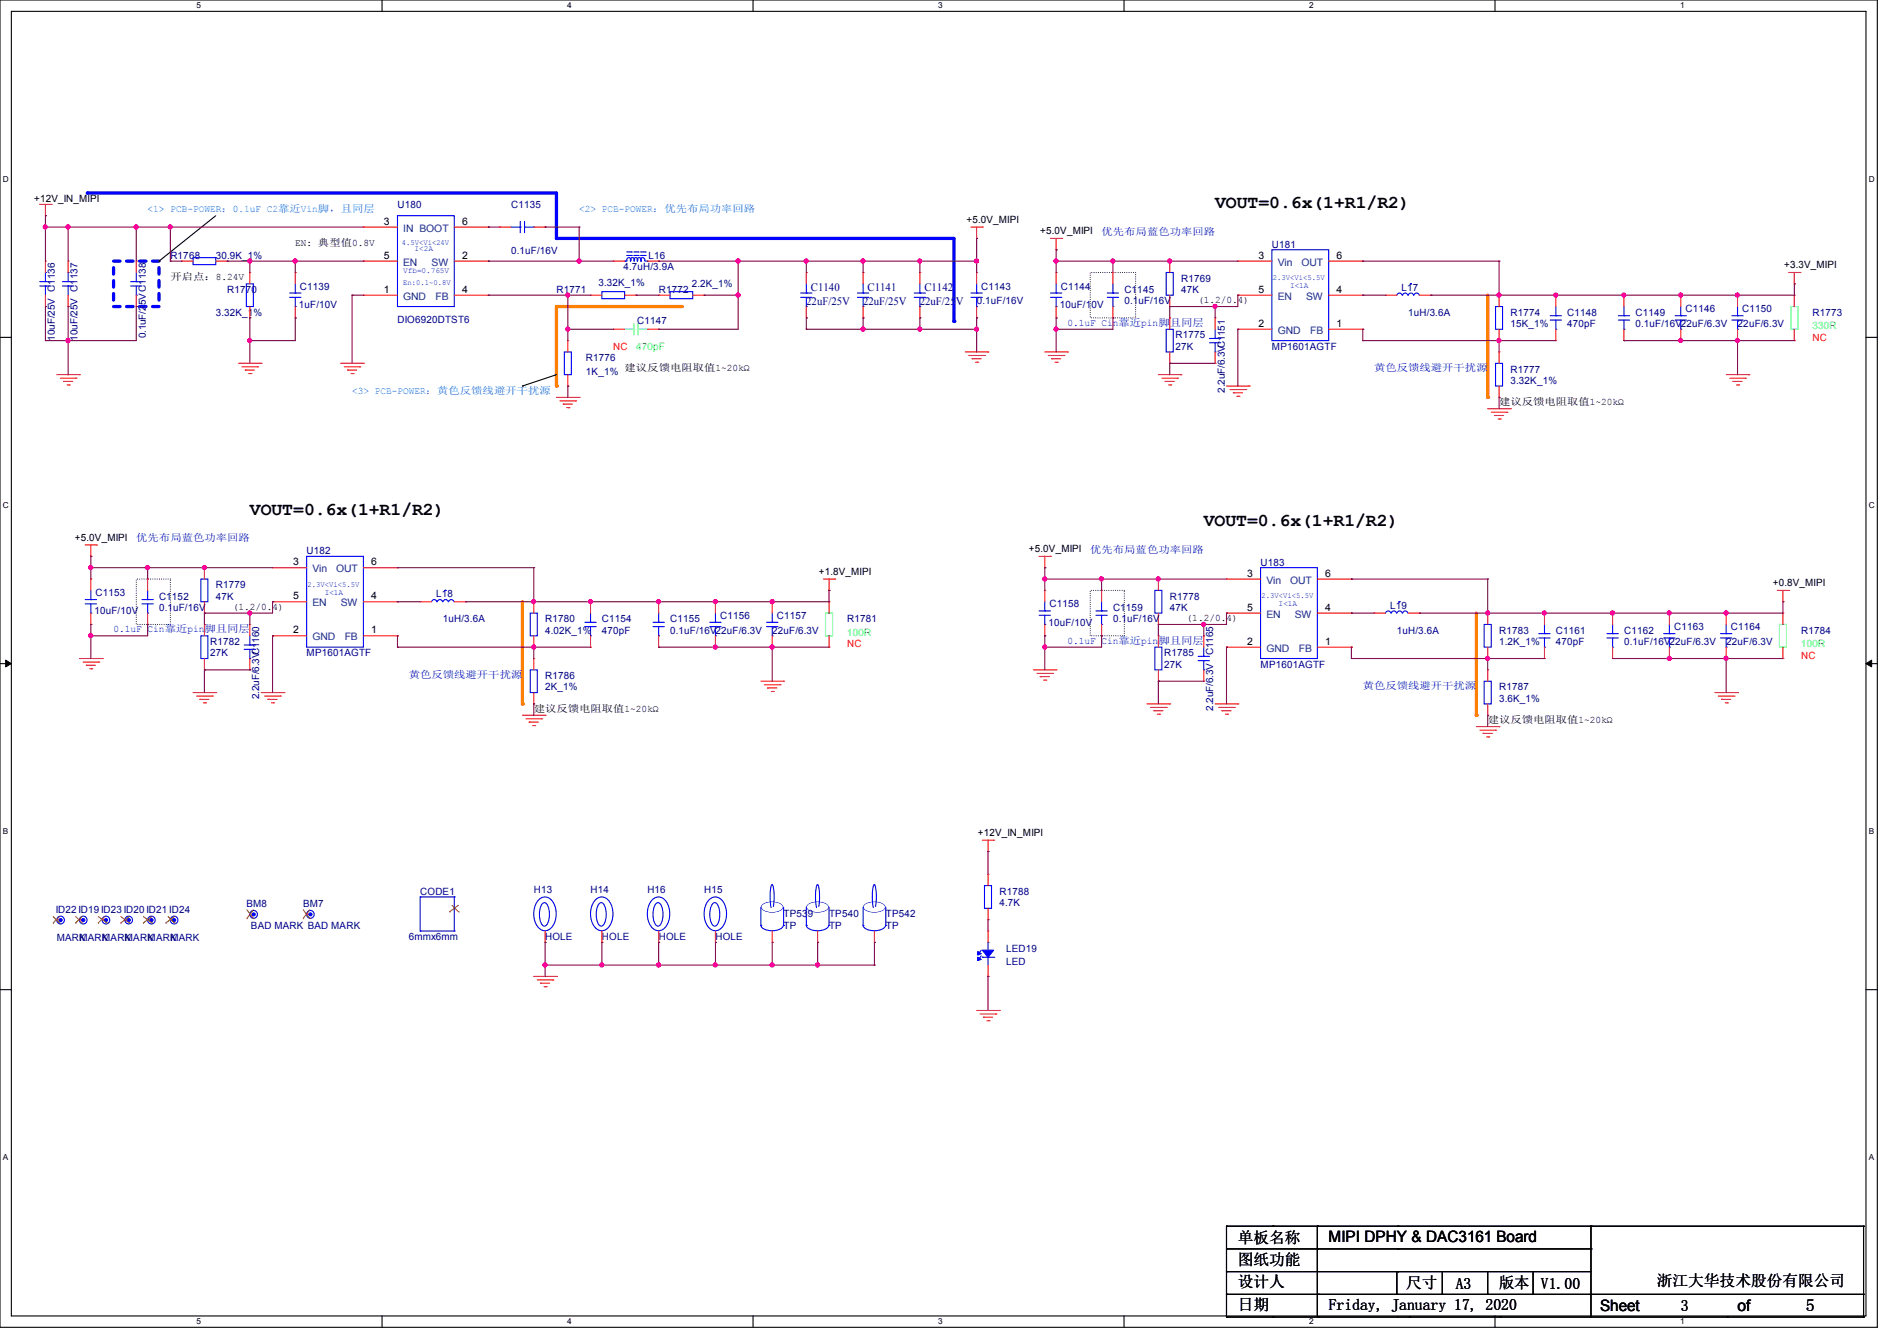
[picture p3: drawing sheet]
<svg xmlns="http://www.w3.org/2000/svg" width="297mm" height="210mm" viewBox="0 0 297 210" stroke-linecap="round" stroke-linejoin="round" font-family="sans-serif">
<path d="M0 0h293.9v207.9h-293.9zM1.8 1.8h290.3v204.3h-290.3z" fill="none" stroke="#000" stroke-width=".17"/>
<g fill="#fff">
<path d="M30.8 .2h.7v1.4h-.7z"/>
<path d="M30.8 206.2h.7v1.4h-.7z"/>
</g>
<path d="M59.8 0v1.8M59.8 206.1v1.8" fill="none" stroke="#000" stroke-width=".17"/>
<g fill="#fff">
<path d="M88.8 .2h.7v1.4h-.7z"/>
<path d="M88.8 206.2h.7v1.4h-.7z"/>
</g>
<path d="M117.9 0v1.8M117.9 206.1v1.8" fill="none" stroke="#000" stroke-width=".17"/>
<g fill="#fff">
<path d="M146.9 .2h.7v1.4h-.7z"/>
<path d="M146.9 206.2h.7v1.4h-.7z"/>
</g>
<path d="M176 0v1.8M176 206.1v1.8" fill="none" stroke="#000" stroke-width=".17"/>
<g fill="#fff">
<path d="M205 .2h.7v1.4h-.7z"/>
<path d="M205 206.2h.7v1.4h-.7z"/>
</g>
<path d="M234.1 0v1.8M234.1 206.1v1.8" fill="none" stroke="#000" stroke-width=".17"/>
<g fill="#fff">
<path d="M263.1 .2h.6v1.4h-.6z"/>
<path d="M263.1 206.2h.6v1.4h-.6z"/>
<path d="M.5 27.3h.9v1.4h-.9z"/>
<path d="M292.6 27.3h.9v1.4h-.9z"/>
<path d="M.5 78.4h.9v1.4h-.9z"/>
<path d="M292.6 78.4h.9v1.4h-.9z"/>
</g>
<path d="M0 52.8h1.8M292.1 52.8h1.8" fill="none" stroke="#000" stroke-width=".17"/>
<g fill="#fff">
<path d="M.5 129.5h.8v1.4h-.8z"/>
<path d="M292.6 129.5h.8v1.4h-.8z"/>
</g>
<path d="M0 103.9h1.8M292.1 103.9h1.8" fill="none" stroke="#000" stroke-width=".17"/>
<path d="M.9 103.4l.9 .5-.9 .5zM292.1 103.9l.9-.5v1z" fill="#000" stroke="#000" stroke-width=".16"/>
<g fill="#fff">
<path d="M.5 180.5h.8v1.4h-.8z"/>
<path d="M292.6 180.5h.8v1.4h-.8z"/>
</g>
<path d="M0 155h1.8M292.1 155h1.8" fill="none" stroke="#000" stroke-width=".17"/>
<path d="M13.7 30.2h73.4" fill="none" stroke="#00f" stroke-width=".51"/>
<circle cx="13.7" cy="30.2" r=".25" fill="#00f"/>
<path d="M87.1 30.2v7.1" fill="none" stroke="#00f" stroke-width=".51"/>
<circle cx="87.1" cy="37.3" r=".25" fill="#00f"/>
<path d="M87.1 37.3h62.3" fill="none" stroke="#00f" stroke-width=".51"/>
<circle cx="87.1" cy="37.3" r=".25" fill="#00f"/>
<path d="M149.4 37.3v13" fill="none" stroke="#00f" stroke-width=".51"/>
<circle cx="149.4" cy="50.3" r=".25" fill="#00f"/>
<path d="M17.8 40.9h7.1v7.1h-7.1z" fill="none" stroke="#00f" stroke-width=".51" stroke-dasharray="1 1"/>
<path d="M33.8 33.8l-8.9 7.1M24.9 40.9h.1" fill="none" stroke="#000" stroke-width=".17"/>
<path d="M87.1 48v12.5" fill="none" stroke="#ff8000" stroke-width=".51"/>
<circle cx="87.1" cy="60.5" r=".25" fill="#ff8000"/>
<path d="M87.1 48h19.6" fill="none" stroke="#ff8000" stroke-width=".51"/>
<circle cx="106.7" cy="48" r=".25" fill="#ff8000"/>
<path d="M87.1 58.7l-5.3 1.8M81.8 60.5h.1" fill="none" stroke="#000" stroke-width=".17"/>
<path d="M81.8 94.2v16" fill="none" stroke="#ff8000" stroke-width=".51"/>
<circle cx="81.8" cy="110.2" r=".25" fill="#ff8000"/>
<path d="M21.3 90.7h5.4v7.1h-5.4z" fill="none" stroke="#000" stroke-width=".17" stroke-dasharray="0 .3"/>
<path d="M232.9 46.2v16" fill="none" stroke="#ff8000" stroke-width=".51"/>
<circle cx="232.9" cy="62.2" r=".25" fill="#ff8000"/>
<path d="M170.7 42.7h7.1v7.1h-7.1z" fill="none" stroke="#000" stroke-width=".17" stroke-dasharray="0 .3"/>
<path d="M231.1 96v16" fill="none" stroke="#ff8000" stroke-width=".51"/>
<circle cx="231.1" cy="112" r=".25" fill="#ff8000"/>
<path d="M170.7 92.5h5.3v7.1h-5.3z" fill="none" stroke="#000" stroke-width=".17" stroke-dasharray="0 .3"/>
<g fill="none" stroke="#f00" stroke-width=".17">
<path d="M6.2 32h1.8M7.1 33.8h.1M7.1 32v1.8M8 32h.1M56.9 35.6h.1M56.9 35.6h5.3M71.1 35.6h5.4M76.5 35.6h.1M78.2 35.6h.1M78.2 35.6h1.8M83.6 35.6h1.7M85.3 35.6h.1"/>
<path d="M152 35.6h1.8M152.9 37.3h.1M152.9 35.6v1.7M153.8 35.6h.1M164.5 37.3h1.7M165.4 39.1h.1M165.4 37.3v1.8M166.2 37.3h.1M7.1 48h.1M7.1 40.9h.1M7.1 40.9v1.8M7.1 46.2v1.8"/>
<path d="M8.9 58.7h3.5M9.4 59.2h2.5M9.9 59.7h.1M9.9 59.7h1.5M10.7 48h.1M10.7 40.9h.1M10.7 40.9v1.8M10.7 46.2v1.8M11.9 59.2h.1M12.4 58.7h.1M21.3 40.9h.1M21.3 48h.1"/>
<path d="M21.3 40.9v1.8M21.3 46.2v1.8M28.4 40.9h.1M28.4 40.9h1.8M33.8 40.9h1.8M35.6 40.9h.1M37.3 56.9h3.6M37.9 57.4h2.4M38.4 58h.1M38.4 58h1.4M38.9 58.5h.4M39.1 42.7h.1"/>
<path d="M39.1 49.8h.1M39.1 42.7v1.7M39.1 48v1.8M39.3 58.5h.1M40.3 57.4h.1M40.9 56.9h.1M46.2 42.7h.1M46.2 49.8h.1M46.2 42.7v1.7M46.2 48v1.8M53.3 56.9h3.6M53.9 57.4h2.4"/>
<path d="M54.4 58h.1M54.4 58h1.4M54.9 58.5h.4M55.3 58.5h.1M56.3 57.4h.1M56.9 56.9h.1M56.9 46.2h.1M56.9 40.9h.1M56.9 46.2h5.3M56.9 40.9h5.3M71.1 46.2h5.4M71.1 40.9h5.4"/>
<path d="M76.5 46.2h.1M76.5 40.9h.1M88.9 53.3h.1M88.9 53.3v1.8M88.9 58.7v1.8M92.5 46.2h.1M92.5 46.2h1.7M96 51.6h.1M96 40.9h.1M96 40.9h1.8M96 51.6h1.8M97.8 46.2h1.8"/>
<path d="M99.6 46.2h.1M101.3 40.9h1.8M101.3 51.6h1.8M103.1 51.6h.1M103.1 40.9h.1M103.1 46.2h.1M103.1 46.2h1.8M108.5 46.2h1.7M110.2 46.2h.1M126.2 42.7h.1M126.2 49.8h.1M126.2 42.7v1.7"/>
<path d="M126.2 48v1.8M135.1 42.7h.1M135.1 49.8h.1M135.1 42.7v1.7M135.1 48v1.8M144 42.7h.1M144 49.8h.1M144 42.7v1.7M144 48v1.8M151.1 55.1h3.6M151.7 55.7h2.4M152.2 56.2h.1"/>
<path d="M152.2 56.2h1.4M152.7 56.7h.4M152.9 42.7h.1M152.9 49.8h.1M152.9 42.7v1.7M152.9 48v1.8M153.1 56.7h.1M154.1 55.7h.1M154.7 55.1h.1M163.6 55.1h3.5M164.1 55.7h2.5M164.6 56.2h.1"/>
<path d="M164.6 56.2h1.5M165.2 56.7h.3M165.4 42.7h.1M165.4 49.8h.1M165.4 42.7v1.7M165.4 48v1.8M165.5 56.7h.1M166.6 55.7h.1M167.1 55.1h.1M174.2 42.7h.1M174.2 49.8h.1M174.2 42.7v1.7"/>
<path d="M174.2 48v1.8M181.4 58.7h3.5M181.9 59.2h2.5M182.4 59.7h.1M182.4 59.7h1.5M183.1 48h.1M183.1 40.9h.1M183.1 56.9h.1M183.1 49.8h.1M183.1 40.9v1.8M183.1 46.2v1.8M183.1 49.8v1.8"/>
<path d="M183.1 55.1v1.8M184.4 59.2h.1M184.9 58.7h.1M190.2 49.8h.1M190.2 56.9h.1M190.2 49.8v1.8M190.2 55.1v1.8M193.8 40.9h.1M193.8 46.2h.1M193.8 51.6h.1M193.8 46.2h5.3M193.8 40.9h5.3"/>
<path d="M193.8 51.6h5.3M208 46.2h5.4M208 40.9h5.4M208 51.6h5.4M213.4 46.2h.1M213.4 40.9h.1M213.4 51.6h.1M216.9 46.2h.1M216.9 46.2h1.8M222.2 46.2h1.8M224 46.2h.1M234.7 55.1h.1"/>
<path d="M234.7 53.3h.1M234.7 46.2h.1M234.7 46.2v1.8M234.7 51.6v1.7M234.7 55.1v1.8M243.6 46.2h.1M243.6 53.3h.1M243.6 46.2v1.8M243.6 51.6v1.7M254.3 46.2h.1M254.3 53.3h.1M254.3 46.2v1.8"/>
<path d="M254.3 51.6v1.7M263.1 46.2h.1M263.1 53.3h.1M263.1 46.2v1.8M263.1 51.6v1.7M270.3 58.7h3.5M270.8 59.2h2.5M271.3 59.7h.1M271.3 59.7h1.5M272 46.2h.1M272 53.3h.1M272 46.2v1.8"/>
<path d="M272 51.6v1.7M273.3 59.2h.1M273.8 58.7h.1M280 42.7h1.8M280.9 44.4h.1M280.9 53.3h.1M280.9 46.2h.1M280.9 42.7v1.7M280.9 46.2v1.8M280.9 51.6v1.7M281.8 42.7h.1M10.5 60.3h.3"/>
<path d="M10.8 60.3h.1M87.1 62.2h3.6M87.7 62.8h2.4M88.2 63.3h.1M88.2 63.3h1.4M88.7 63.8h.4M88.9 60.5h.1M89.1 63.8h.1M90.1 62.8h.1M90.7 62.2h.1M183 60.3h.3M183.3 60.3h.1"/>
<path d="M192 60.5h3.6M192.6 61h2.4M193.1 61.5h.1M193.1 61.5h1.4M193.6 62.1h.4M194 62.1h.1M195 61h.1M195.6 60.5h.1M232.9 64h3.6M233.5 64.6h2.4M234 65.1h.1M234 65.1h1.4"/>
<path d="M234.5 65.6h.4M234.7 62.2h.1M234.7 60.5v1.7M234.9 65.6h.1M235.9 64.6h.1M236.5 64h.1M271.9 60.3h.3M272.2 60.3h.1M13.3 85.3h1.8M14.2 87.1h.1M14.2 90.7h.1M14.2 97.8h.1"/>
<path d="M14.2 85.3v1.8M14.2 90.7v1.8M14.2 96v1.8M15.1 85.3h.1M23.1 90.7h.1M23.1 97.8h.1M23.1 90.7v1.8M23.1 96v1.8M32 97.8h.1M32 96h.1M32 88.9h.1M32 88.9v1.8"/>
<path d="M32 94.2v1.8M32 97.8v1.8M39.1 97.8h.1M39.1 97.8v1.8M42.7 88.9h.1M42.7 94.2h.1M42.7 99.6h.1M42.7 94.2h5.3M42.7 88.9h5.3M42.7 99.6h5.3M56.9 94.2h5.3M56.9 88.9h5.3"/>
<path d="M56.9 99.6h5.3M62.2 94.2h.1M62.2 88.9h.1M62.2 99.6h.1M65.8 94.2h.1M65.8 94.2h1.8M71.1 94.2h1.8M72.9 94.2h.1M83.6 94.2h.1M83.6 94.2v1.8M83.6 99.6v1.7M92.5 94.2h.1"/>
<path d="M92.5 94.2v1.8M92.5 99.6v1.7M103.1 94.2h.1M103.1 94.2v1.8M103.1 99.6v1.7M112 94.2h.1M112 94.2v1.8M112 99.6v1.7M120.9 94.2h.1M120.9 94.2v1.8M120.9 99.6v1.7M128.9 90.7h1.8"/>
<path d="M129.8 92.5h.1M129.8 94.2h.1M129.8 90.7v1.8M129.8 94.2v1.8M129.8 99.6v1.7M130.7 90.7h.1M162.7 87.1h1.8M163.6 88.9h.1M163.6 92.5h.1M163.6 99.6h.1M163.6 87.1v1.8M163.6 92.5v1.7"/>
<path d="M163.6 97.8v1.8M164.5 87.1h.1M172.5 92.5h.1M172.5 99.6h.1M172.5 92.5v1.7M172.5 97.8v1.8M181.4 97.8h.1M181.4 90.7h.1M181.4 99.6h.1M181.4 90.7v1.8M181.4 96v1.8M181.4 99.6v1.7"/>
<path d="M188.5 99.6h.1M188.5 99.6v1.7M192 90.7h.1M192 96h.1M192 90.7h5.4M192 96h5.4M206.2 90.7h5.4M206.2 96h5.4M211.6 96h.1M211.6 90.7h.1M215.1 96h.1M215.1 96h1.8"/>
<path d="M220.5 96h1.7M222.2 96h.1M232.9 96h.1M232.9 96v1.8M241.8 96h.1M241.8 96v1.8M252.5 96h.1M252.5 96v1.8M261.4 96h.1M261.4 96v1.8M270.3 96h.1M270.3 96v1.8"/>
<path d="M278.3 92.5h1.7M279.1 94.2h.1M279.1 96h.1M279.1 92.5v1.7M279.1 96v1.8M280 92.5h.1M12.4 103.1h3.6M13 103.7h2.5M13.5 104.2h.1M13.5 104.2h1.4M14.1 104.7h.3M14.4 104.7h.1"/>
<path d="M15.5 103.7h.1M16 103.1h.1M30.2 108.5h3.6M30.8 109h2.4M31.3 109.5h.1M31.3 109.5h1.4M31.8 110.1h.4M32 104.9h.1M32 103.1v1.8M32.2 110.1h.1M33.2 109h.1M33.8 108.5h.1"/>
<path d="M39.1 104.9h.1M39.1 103.1v1.8M40.9 108.5h3.5M41.4 109h2.5M42 109.5h.1M42 109.5h1.4M42.5 110.1h.3M42.8 110.1h.1M43.9 109h.1M44.4 108.5h.1M81.8 112h3.5M82.3 112.6h2.5"/>
<path d="M82.8 113.1h.1M82.8 113.1h1.5M83.4 113.6h.3M83.6 101.3h.1M83.6 110.2h.1M83.6 103.1h.1M83.6 103.1v1.8M83.6 108.5v1.7M83.7 113.6h.1M84.8 112.6h.1M85.3 112h.1M92.5 101.3h.1"/>
<path d="M103.1 101.3h.1M112 101.3h.1M119.1 106.7h3.6M119.7 107.2h2.4M120.2 107.7h.1M120.2 107.7h1.4M120.7 108.3h.4M120.9 101.3h.1M121.1 108.3h.1M122.1 107.2h.1M122.7 106.7h.1M129.8 101.3h.1"/>
<path d="M161.8 104.9h3.6M162.3 105.5h2.5M162.9 106h.1M162.9 106h1.4M163.4 106.5h.3M163.7 106.5h.1M164.8 105.5h.1M165.4 104.9h.1M179.6 110.2h3.5M180.1 110.8h2.5M180.6 111.3h.1M180.6 111.3h1.5"/>
<path d="M181.2 111.8h.3M181.4 106.7h.1M181.4 104.9v1.8M181.5 111.8h.1M182.6 110.8h.1M183.1 110.2h.1M188.5 106.7h.1M188.5 104.9v1.8M190.2 110.2h3.6M190.8 110.8h2.5M191.3 111.3h.1M191.3 111.3h1.4"/>
<path d="M191.9 111.8h.3M192 101.3h.1M192 101.3h5.4M192.2 111.8h.1M193.3 110.8h.1M193.8 110.2h.1M206.2 101.3h5.4M211.6 101.3h.1M231.1 113.8h3.6M231.7 114.3h2.4M232.2 114.9h.1M232.2 114.9h1.4"/>
<path d="M232.7 115.4h.4M232.9 103.1h.1M232.9 112h.1M232.9 104.9h.1M232.9 101.3v1.8M232.9 104.9v1.8M232.9 110.2v1.8M233.1 115.4h.1M234.1 114.3h.1M234.7 113.8h.1M241.8 103.1h.1M241.8 101.3v1.8"/>
<path d="M252.5 103.1h.1M252.5 101.3v1.8M261.4 103.1h.1M261.4 101.3v1.8M268.5 108.5h3.5M269 109h2.5M269.5 109.5h.1M269.5 109.5h1.5M270.1 110.1h.3M270.3 103.1h.1M270.3 101.3v1.8M270.4 110.1h.1"/>
<path d="M271.5 109h.1M272 108.5h.1M279.1 103.1h.1M279.1 101.3v1.8M153.8 131.6h1.8M154.7 133.3h.1M154.7 136.9h.1M154.7 131.6v1.7M154.7 136.9v1.8M155.6 131.6h.1M8.9 144h.1M12.4 144h.1"/>
<path d="M16 144h.1M19.6 144h.1M23.1 144h.1M26.7 144h.1M39.1 143.1h.1M48 143.1h.1M71.1 142.2h.1M83.6 152.9h3.5M84.1 153.5h2.5M84.6 154h.1M84.6 154h1.5M85.2 154.5h.3"/>
<path d="M85.3 147.6h.1M85.3 145.8v1.8M85.5 154.5h.1M86.6 153.5h.1M87.1 152.9h.1M94.2 147.6h.1M94.2 145.8v1.8M103.1 147.6h.1M103.1 145.8v1.8M112 147.6h.1M112 145.8v1.8M120.9 147.6h.1"/>
<path d="M120.9 145.8v1.8M128 147.6h.1M128 145.8v1.8M136.9 147.6h.1M136.9 145.8v1.8M152.9 158.2h3.6M153.5 158.8h2.4M154 159.3h.1M154 159.3h1.4M154.5 159.9h.4M154.7 144h.1M154.7 145.8h.1"/>
<path d="M154.7 152.9h.1M154.7 142.2v1.8M154.7 145.8v1.8M154.7 151.1v1.8M154.9 159.9h.1M155.9 158.8h.1M156.5 158.2h.1"/>
</g>
<g fill="none" stroke="#000" stroke-width=".17">
<path d="M192 199.1h.1M192 195.6h.1M192 192h.1M192 192h99.8M192 199.1h57.1M192 195.6h57.1M192 192v14.2M199.3 192h.1M206.2 192h.1M206.2 192v14.2M218.7 199.1v3.6M218.9 199.1h.1"/>
<path d="M218.9 192h.1M218.9 195.6h.1M225.8 199.1v3.6M232.9 199.1v3.6M240 199.1v3.6M249.1 192h.1M249.1 195.6h.1M249.1 192v14.2M291.8 192h.1M291.8 192v14.2M192 206.2h.1M192 202.7h.1"/>
<path d="M192 206.2h99.8M192 202.7h99.8M199.3 206.2h.1M206.4 206.2h.1M206.4 202.7h.1M218.7 202.7h.1M220.6 206.2h.1M225.8 202.7h.1M232.9 202.7h.1M234.9 206.2h.1M240 202.7h.1M249.1 202.7h.1"/>
<path d="M270.4 206.2h.1M291.8 206.2h.1M291.8 202.7h.1"/>
</g>
<g fill="none" stroke="#00f" stroke-width=".17">
<path d="M62.2 33.8h8.9v14.2h-8.9zM80 35.6h1.4M81.4 35.6h.1M81.4 34.7v1.7M82.1 35.6h1.5M82.1 34.7v1.7M83.6 35.6h.1M98.1 39.5h.7M98.8 39.5h.1M99.2 39.5h.7M99.9 39.5h.1M100.3 39.5h.7"/>
<path d="M101 39.5h.1M199.1 39.1h8.9v14.2h-8.9zM6.2 44.1h1.8M6.2 44.8h1.8M7.1 44.8h.1M7.1 42.7h.1M7.1 42.7v1.4M7.1 44.8v1.4M9.8 44.1h1.8M9.8 44.8h1.8M10.7 44.8h.1M10.7 42.7h.1"/>
<path d="M10.7 42.7v1.4M10.7 44.8v1.4M20.4 44.1h1.8M20.4 44.8h1.8M21.3 44.1h.1M21.3 46.2h.1M21.3 42.7v1.4M21.3 44.8v1.4M30.2 40.3h3.6v1.1h-3.6zM38.6 44.4h1.1v3.6h-1.1zM45.3 45.9h1.8M45.3 46.6h1.8"/>
<path d="M46.2 45.9h.1M46.2 48h.1M46.2 44.4v1.5M46.2 46.6v1.4M88.3 55.1h1.2v3.6h-1.2zM94.2 45.7h3.6v1.1h-3.6zM97.8 40.9h.1M97.8 40.9h.3M98.1 40h.7M98.2 40.9a.34 .34 0 0 1 .1-.5 .34 .34 0 0 1 .4 .1 .34 .34 0 0 1 0 .4M98.7 40.9a.34 .34 0 0 1 .1-.5 .34 .34 0 0 1 .5 .1 .34 .34 0 0 1 0 .4M98.8 40h.1"/>
<path d="M99.2 40h.7M99.3 40.9a.33 .33 0 0 1 .1-.5 .33 .33 0 0 1 .4 .1 .33 .33 0 0 1 0 .4M99.8 40.9a.34 .34 0 0 1 .1-.5 .34 .34 0 0 1 .4 .1 .34 .34 0 0 1 0 .4M99.9 40h.1M100.3 40h.7M100.9 40.8a.34 .34 0 0 0-.1-.4 .34 .34 0 0 0-.4 .1 .34 .34 0 0 0 0 .4M101 40h.1M101 40.9h.3M101.3 40.9h.1M104.9 45.7h3.6v1.1h-3.6zM125.3 45.9h1.8M125.3 46.6h1.8"/>
<path d="M126.2 45.9h.1M126.2 48h.1M126.2 44.4v1.5M126.2 46.6v1.4M134.2 45.9h1.8M134.2 46.6h1.8M135.1 45.9h.1M135.1 48h.1M135.1 44.4v1.5M135.1 46.6v1.4M143.1 45.9h1.8M143.1 46.6h1.8"/>
<path d="M144 45.9h.1M144 48h.1M144 44.4v1.5M144 46.6v1.4M152 45.9h1.8M152 46.6h1.8M152.9 45.9h.1M152.9 48h.1M152.9 44.4v1.5M152.9 46.6v1.4M164.5 45.9h1.7M164.5 46.6h1.7"/>
<path d="M165.4 45.9h.1M165.4 48h.1M165.4 44.4v1.5M165.4 46.6v1.4M173.4 45.9h1.7M173.4 46.6h1.7M174.2 45.9h.1M174.2 48h.1M174.2 44.4v1.5M174.2 46.6v1.4M182.6 42.7h1.1v3.5h-1.1zM182.6 51.6h1.1v3.5h-1.1z"/>
<path d="M189.4 53h1.7M189.4 53.7h1.7M190.2 53h.1M190.2 55.1h.1M190.2 51.6v1.4M190.2 53.7v1.4M218.7 46.2a.42 .42 0 0 1 .4-.3 .42 .42 0 0 1 .4 .3M219.6 46.2a.42 .42 0 0 1 .4-.3 .42 .42 0 0 1 .4 .3M220.5 46.2a.42 .42 0 0 1 .4-.3 .42 .42 0 0 1 .4 .3M220.8 44.4h.1M221.4 46.2a.42 .42 0 0 1 .4-.3 .42 .42 0 0 1 .4 .3M234.1 56.9h1.1v3.6h-1.1z"/>
<path d="M234.1 48h1.1v3.6h-1.1zM242.7 49.4h1.8M242.7 50.1h1.8M243.6 49.4h.1M243.6 51.6h.1M243.6 48v1.4M243.6 50.1v1.5M253.4 49.4h1.7M253.4 50.1h1.7M254.3 49.4h.1M254.3 51.6h.1M254.3 48v1.4"/>
<path d="M254.3 50.1v1.5M262.3 49.4h1.7M262.3 50.1h1.7M263.1 49.4h.1M263.1 51.6h.1M263.1 48v1.4M263.1 50.1v1.5M271.1 49.4h1.8M271.1 50.1h1.8M272 49.4h.1M272 51.6h.1M272 48v1.4"/>
<path d="M272 50.1v1.5M13.3 93.9h1.8M13.3 94.6h1.8M14.2 93.9h.1M14.2 96h.1M14.2 92.5v1.4M14.2 94.6v1.4M22.2 93.9h1.8M22.2 94.6h1.8M23.1 93.9h.1M23.1 96h.1M23.1 92.5v1.4"/>
<path d="M23.1 94.6v1.4M31.5 99.6h1.1v3.5h-1.1zM31.5 90.7h1.1v3.5h-1.1zM39.1 99.6v1.4M48 87.1h8.9v14.2h-8.9zM67.6 94.2a.42 .42 0 0 1 .4-.3 .42 .42 0 0 1 .4 .3M68.5 94.2a.42 .42 0 0 1 .4-.3 .42 .42 0 0 1 .4 .3M69.3 94.2a.42 .42 0 0 1 .5-.3 .42 .42 0 0 1 .4 .3M69.7 92.5h.1M70.2 94.2a.42 .42 0 0 1 .5-.3 .42 .42 0 0 1 .4 .3M83 96h1.1v3.6h-1.1zM91.6 97.5h1.7"/>
<path d="M91.6 98.1h1.7M92.5 97.5h.1M92.5 99.6h.1M92.5 96v1.5M92.5 98.1v1.5M102.2 97.5h1.8M102.2 98.1h1.8M103.1 97.5h.1M103.1 99.6h.1M103.1 96v1.5M103.1 98.1v1.5M111.1 97.5h1.8"/>
<path d="M111.1 98.1h1.8M112 97.5h.1M112 99.6h.1M112 96v1.5M112 98.1v1.5M120 97.5h1.8M120 98.1h1.8M120.9 97.5h.1M120.9 99.6h.1M120.9 96v1.5M120.9 98.1v1.5M162.7 95.7h1.8"/>
<path d="M162.7 96.4h1.8M163.6 95.7h.1M163.6 97.8h.1M163.6 94.2v1.5M163.6 96.4v1.4M171.6 95.7h1.8M171.6 96.4h1.8M172.5 95.7h.1M172.5 97.8h.1M172.5 94.2v1.5M172.5 96.4v1.4M180.8 92.5h1.1v3.5h-1.1z"/>
<path d="M197.4 88.9h8.8v14.2h-8.8zM216.9 96a.42 .42 0 0 1 .4-.3 .42 .42 0 0 1 .5 .3M217.8 96a.42 .42 0 0 1 .4-.3 .42 .42 0 0 1 .4 .3M218.7 96a.42 .42 0 0 1 .4-.3 .42 .42 0 0 1 .4 .3M219 94.2h.1M219.6 96a.42 .42 0 0 1 .4-.3 .42 .42 0 0 1 .4 .3M232.4 97.8h1.1v3.5h-1.1zM240.9 99.2h1.8M240.9 99.9h1.8M241.8 99.2h.1M241.8 97.8v1.4M241.8 99.9v1.4"/>
<path d="M251.6 99.2h1.8M251.6 99.9h1.8M252.5 99.2h.1M252.5 97.8v1.4M252.5 99.9v1.4M260.5 99.2h1.8M260.5 99.9h1.8M261.4 99.2h.1M261.4 97.8v1.4M261.4 99.9v1.4M269.4 99.2h1.7M269.4 99.9h1.7"/>
<path d="M270.3 99.2h.1M270.3 97.8v1.4M270.3 99.9v1.4M38.2 101h1.8M38.2 101.7h1.8M39.1 101h.1M39.1 103.1h.1M39.1 101.7v1.4M83 104.9h1.1v3.6h-1.1zM180.8 101.3h1.1v3.6h-1.1zM187.6 102.8h1.8M187.6 103.5h1.8"/>
<path d="M188.5 102.8h.1M188.5 104.9h.1M188.5 101.3v1.5M188.5 103.5v1.4M232.4 106.7h1.1v3.5h-1.1zM241.8 101.3h.1M252.5 101.3h.1M261.4 101.3h.1M270.3 101.3h.1M154.1 138.7h1.1v3.5h-1.1zM65.8 145.8h.1M65.8 140.5h.1"/>
<path d="M65.8 140.5h5.3M65.8 145.8h5.3M65.8 140.5v5.3M71.1 140.5h.1M71.1 145.8h.1M71.1 140.5v5.3M84.4 140.8a1.49 1.49 0 0 1 2.4 1 3.2 3.2 0 0 1-1 3.9 1.54 1.54 0 0 1-2-1.3 3.5 3.5 0 0 1 .6-3.6zM85 141.4h.2a1.27 1.27 0 0 1 .8 1.2 3 3 0 0 1-.5 2.3l-.3 .1a1.27 1.27 0 0 1-.7-1.2 3 3 0 0 1 .5-2.4zM93.3 140.8a1.49 1.49 0 0 1 2.4 1 3.2 3.2 0 0 1-1 3.9 1.54 1.54 0 0 1-2-1.3 3.5 3.5 0 0 1 .6-3.6zM93.9 141.4h.2a1.27 1.27 0 0 1 .8 1.2 3 3 0 0 1-.5 2.3l-.3 .1a1.27 1.27 0 0 1-.7-1.2 3 3 0 0 1 .5-2.4zM102.2 140.8a1.49 1.49 0 0 1 2.4 1 3.2 3.2 0 0 1-1 3.9 1.54 1.54 0 0 1-2-1.3 3.5 3.5 0 0 1 .6-3.6zM102.8 141.4h.2a1.27 1.27 0 0 1 .8 1.2 3 3 0 0 1-.5 2.3l-.3 .1a1.27 1.27 0 0 1-.7-1.2 3 3 0 0 1 .5-2.4z"/>
<path d="M111.1 140.8a1.49 1.49 0 0 1 2.4 1 3.2 3.2 0 0 1-1 3.9 1.54 1.54 0 0 1-2-1.3 3.5 3.5 0 0 1 .6-3.6zM111.7 141.4h.2a1.27 1.27 0 0 1 .8 1.2 3 3 0 0 1-.5 2.3l-.3 .1a1.27 1.27 0 0 1-.7-1.2 3 3 0 0 1 .5-2.4zM119.1 144.9a1.95 1.95 0 0 0 2.3 .8 1.25 1.25 0 0 0 1.2-.8M119.1 144.9h.1M119.1 142.1v2.8M119.2 141.8a2.64 2.64 0 0 1 3.4 0v.2a1.22 1.22 0 0 1-1.2 .9 2.58 2.58 0 0 1-2.2-.6l-.1-.3zM121.1 142a8.5 8.5 0 0 0-.1-3.4l-.1-.1a6.3 6.3 0 0 0-.2 3.6M122.7 144.9h.1M122.7 142.1v2.8M126.2 144.9a1.95 1.95 0 0 0 2.3 .8 1.25 1.25 0 0 0 1.3-.8M126.2 144.9h.1M126.2 142.1v2.8"/>
<path d="M126.3 141.8a2.64 2.64 0 0 1 3.4 0l.1 .2a1.22 1.22 0 0 1-1.2 .9 2.58 2.58 0 0 1-2.3-.6l-.1-.3zM128.2 142a8.5 8.5 0 0 0-.1-3.4l-.1-.1a6.3 6.3 0 0 0-.2 3.6M129.8 144.9h.1M129.8 142.1v2.8M135.1 144.9a1.95 1.95 0 0 0 2.3 .8 1.25 1.25 0 0 0 1.2-.8M135.1 144.9h.1M135.1 142.1v2.8M135.2 141.8a2.64 2.64 0 0 1 3.4 0v.2a1.22 1.22 0 0 1-1.2 .9 2.58 2.58 0 0 1-2.2-.6l-.1-.3zM137.1 142a8.5 8.5 0 0 0-.1-3.4l-.1-.1a6.3 6.3 0 0 0-.2 3.6M138.7 144.9h.1M138.7 142.1v2.8M153.1 150.4h.1"/>
<path d="M153.1 149.5h.1M153.6 149.7l-.5 .7M153.6 148.8l-.5 .7M153.8 149.9h.1M153.8 149.9h1.9M154.7 149.9h.1M154.7 147.6h.1M154.7 147.6v1.2M154.7 149.9v1.2"/>
<circle cx="9.5" cy="144.1" r=".6"/>
<circle cx="13" cy="144.1" r=".6"/>
<circle cx="16.6" cy="144.1" r=".6"/>
<circle cx="20.1" cy="144.1" r=".6"/>
<circle cx="23.7" cy="144.1" r=".6"/>
<circle cx="27.3" cy="144.1" r=".6"/>
<circle cx="39.7" cy="143.2" r=".6"/>
<circle cx="48.6" cy="143.2" r=".6"/>
</g>
<g fill="none" stroke="#804000" stroke-width=".16">
<path d="M8.3 144.6h.1M8.3 143.5l1 1.1M9.3 144.6h.1M9.3 143.5l-1 1.1M11.8 144.6h.1M11.8 143.5l1.1 1.1M12.9 144.6h.1M12.9 143.5l-1.1 1.1M15.3 144.6h.1M15.3 143.5l1.5 1.1M16.4 143.5l-1.1 1.1M16.8 144.6h.1"/>
<path d="M18.9 144.6h.1M18.9 143.5l1.4 1.1M20.3 144.6h.1M20.3 143.5l-1.4 1.1M22.4 144.6h.1M22.4 143.5l1.4 1.1M23.8 144.6h.1M23.8 143.5l-1.4 1.1M25.9 144.6h.1M26.3 143.5l1 1.1M27.3 144.6h.1M27.3 143.5l-1.4 1.1"/>
<path d="M38.6 143.9h.1M38.6 142.4l1.1 1.5M39.7 143.9h.1M39.7 142.4l-1.1 1.5M47.4 143.9h.1M47.4 142.4l1.1 1.5M48.5 143.9h.1M48.5 142.4l-1.1 1.5M70.4 142.8h.1M70.7 141.7l1.1 1.1M71.8 142.8h.1M71.8 141.7l-1.4 1.1"/>
</g>
<path d="M97.8 51.6h1.4M99.2 51.6h.1M99.2 50.7v1.8M99.9 51.6h1.4M99.9 50.7v1.8M101.3 51.6h.1M280.4 48h1.1v3.6h-1.1zM129.2 96h1.1v3.6h-1.1zM278.6 97.8h1.1v3.5h-1.1z" fill="none" stroke="#00ff80" stroke-width=".17"/>
<g fill="#00f" stroke="#00f" stroke-width=".17">
<path d="M153.8 148.8h1.8l-.9 1.1z"/>
<path d="M153.1 149.9l.5 .3-.5 .2z"/>
<path d="M153.1 149l.5 .4-.5 .1z"/>
<circle cx="9.5" cy="144.1" r=".24"/>
<circle cx="48.6" cy="143.2" r=".24"/>
<circle cx="16.6" cy="144.1" r=".24"/>
<circle cx="39.7" cy="143.2" r=".24"/>
<circle cx="27.3" cy="144.1" r=".24"/>
<circle cx="23.7" cy="144.1" r=".24"/>
<circle cx="13" cy="144.1" r=".24"/>
<circle cx="20.2" cy="144.1" r=".24"/>
</g>
<g fill="none" stroke="#800040" stroke-width=".17">
<path d="M7.1 33.8h.1M7.1 35.6h.1M7.1 33.8v7.1M7.1 35.6h49.8M10.7 35.6h.1M10.7 35.6v5.3M21.3 35.6h.1M21.3 35.6v5.3M26.7 35.6h.1M26.7 35.6v5.3M76.5 35.6h.1M76.5 35.6h1.7"/>
<path d="M85.3 35.6h.1M85.3 35.6h5.4M90.7 35.6h.1M90.7 35.6v5.3M152.9 37.3h.1M152.9 37.3v5.4M165.4 39.1h.1M165.4 39.1v3.6M7.1 53.3h.1M7.1 48h.1M7.1 48v5.3M10.7 48h.1"/>
<path d="M10.7 53.3h.1M10.7 48v10.7M21.3 48h.1M21.3 48v5.3h-14.2M26.7 40.9h.1M26.7 40.9h1.7M35.6 40.9h.1M35.6 40.9h21.3M39.1 53.3h.1M39.1 40.9h.1M39.1 49.8h.1M39.1 40.9v1.8"/>
<path d="M39.1 49.8v7.1M46.2 40.9h.1M46.2 49.8h.1M46.2 49.8v3.5h-7.1M46.2 40.9v1.8M55.1 46.2h.1M55.1 46.2h1.8M55.1 46.2v10.7M76.5 40.9h.1M76.5 46.2h.1M76.5 40.9h19.5M76.5 46.2h16"/>
<path d="M88.9 51.6h.1M88.9 46.2h.1M88.9 51.6h7.1M88.9 46.2v7.1M90.7 40.9h.1M99.6 46.2h.1M99.6 46.2h3.5M103.1 40.9h.1M103.1 51.6h.1M103.1 40.9h49.8M110.2 46.2h.1M110.2 46.2h5.4"/>
<path d="M115.6 40.9h.1M115.6 46.2h.1M115.6 40.9v10.7h-12.5M126.2 49.8h.1M126.2 40.9h.1M126.2 51.6h.1M126.2 51.6h26.7M126.2 40.9v1.8M126.2 49.8v1.8M135.1 40.9h.1M135.1 51.6h.1M135.1 49.8h.1"/>
<path d="M135.1 40.9v1.8M135.1 49.8v1.8M144 40.9h.1M144 51.6h.1M144 49.8h.1M144 40.9v1.8M144 49.8v1.8M152.9 40.9h.1M152.9 51.6h.1M152.9 49.8h.1M152.9 49.8v5.3M165.4 51.6h.1"/>
<path d="M165.4 40.9h.1M165.4 49.8h.1M165.4 40.9h28.4M165.4 49.8v5.3M174.2 40.9h.1M174.2 49.8h.1M174.2 49.8v1.8h-8.8M174.2 40.9v1.8M183.1 56.9h.1M183.1 40.9h.1M183.1 48h.1M183.1 48v1.8"/>
<path d="M183.1 56.9v1.8M183.1 56.9h7.1M190.2 48h.1M190.2 48v1.8M193.8 46.2h.1M193.8 51.6h.1M193.8 46.2v1.8h-10.7M193.8 51.6v8.9M213.4 46.2h.1M213.4 53.3h.1M213.4 40.9h.1M213.4 51.6h.1"/>
<path d="M213.4 40.9h21.3M213.4 53.3h30.2M213.4 46.2h3.5M213.4 51.6v1.7M224 46.2h.1M234.7 46.2h.1M234.7 53.3h.1M234.7 40.9h.1M234.7 40.9v5.3M234.7 53.3v1.8M254.3 46.2h.1M254.3 53.3h.1"/>
<path d="M254.3 53.3h26.6M263.1 46.2h.1M263.1 53.3h.1M272 46.2h.1M272 53.3h.1M272 53.3v5.4M280.9 44.4h.1M280.9 44.4v1.8h-56.9M88.9 60.5h.1M88.9 60.5v1.7M234.7 62.2h.1M234.7 62.2v1.8"/>
<path d="M14.2 99.6h.1M14.2 88.9h.1M14.2 87.1h.1M14.2 97.8h.1M14.2 88.9h28.5M14.2 87.1v3.6M14.2 97.8v5.3M23.1 88.9h.1M23.1 97.8h.1M23.1 97.8v1.8h-8.9M23.1 88.9v1.8M32 96h.1"/>
<path d="M32 88.9h.1M32 96v1.8M39.1 96h.1M39.1 96v1.8M42.7 94.2h.1M42.7 99.6h.1M42.7 94.2v1.8h-10.7M42.7 99.6v8.9M62.2 94.2h.1M62.2 88.9h.1M62.2 99.6h.1M62.2 94.2h3.6"/>
<path d="M62.2 88.9h21.4M62.2 99.6v1.7M72.9 94.2h.1M83.6 94.2h.1M83.6 88.9h.1M83.6 88.9v5.3M103.1 94.2h.1M112 94.2h.1M120.9 94.2h.1M129.8 92.5h.1M129.8 92.5v1.7h-56.9M163.6 90.7h.1"/>
<path d="M163.6 88.9h.1M163.6 99.6h.1M163.6 90.7h28.4M163.6 88.9v3.6M163.6 99.6v5.3M172.5 90.7h.1M172.5 99.6h.1M172.5 99.6v1.7h-8.9M172.5 90.7v1.8M181.4 97.8h.1M181.4 90.7h.1M181.4 97.8v1.8"/>
<path d="M188.5 97.8h.1M188.5 97.8v1.8M192 96h.1M192 96v1.8h-10.6M211.6 96h.1M211.6 90.7h.1M211.6 96h3.5M211.6 90.7h21.3M222.2 96h.1M232.9 96h.1M232.9 90.7h.1M232.9 90.7v5.3"/>
<path d="M252.5 96h.1M261.4 96h.1M270.3 96h.1M279.1 94.2h.1M279.1 94.2v1.8h-56.9M32 104.9h.1M32 104.9v3.6M32 104.9h7.1M39.1 104.9h.1M62.2 101.3h.1M62.2 101.3h30.3M83.6 110.2h.1"/>
<path d="M83.6 101.3h.1M83.6 101.3v1.8M83.6 110.2v1.8M103.1 101.3h.1M103.1 101.3h26.7M112 101.3h.1M120.9 101.3h.1M120.9 101.3v5.4M163.6 101.3h.1M181.4 106.7h.1M181.4 106.7v3.5M181.4 106.7h7.1"/>
<path d="M192 101.3h.1M192 101.3v8.9M211.6 103.1h.1M211.6 101.3h.1M211.6 103.1h30.2M211.6 101.3v1.8M232.9 112h.1M232.9 103.1h.1M232.9 103.1v1.8M232.9 112v1.8M252.5 103.1h.1M252.5 103.1h26.6"/>
<path d="M261.4 103.1h.1M270.3 103.1h.1M270.3 103.1v5.4M154.7 133.3h.1M154.7 133.3v3.6M85.3 151.1h.1M85.3 147.6h.1M85.3 147.6v5.3M85.3 151.1h51.6M94.2 147.6h.1M94.2 151.1h.1M94.2 147.6v3.5"/>
<path d="M103.1 147.6h.1M103.1 151.1h.1M103.1 147.6v3.5M112 147.6h.1M112 147.6v3.5M120.9 151.1h.1M120.9 147.6h.1M120.9 147.6v3.5M128 147.6h.1M128 147.6v3.5M136.9 151.1h.1M136.9 147.6h.1"/>
<path d="M136.9 147.6v3.5M154.7 144h.1M154.7 152.9h.1M154.7 144v1.8M154.7 152.9v5.3"/>
</g>
<g fill="#f0f" stroke="#f0f" stroke-width=".17">
<circle cx="94.2" cy="151.1" r=".32"/>
<circle cx="85.3" cy="151.1" r=".32"/>
<circle cx="112" cy="151.1" r=".32"/>
<circle cx="103.1" cy="151.1" r=".32"/>
<circle cx="120.9" cy="151.1" r=".32"/>
<circle cx="115.5" cy="40.9" r=".32"/>
<circle cx="88.9" cy="51.5" r=".32"/>
<circle cx="10.6" cy="53.3" r=".32"/>
<circle cx="46.2" cy="40.9" r=".32"/>
<circle cx="39.1" cy="53.3" r=".32"/>
<circle cx="26.6" cy="35.5" r=".32"/>
<circle cx="39.1" cy="40.9" r=".32"/>
<circle cx="90.7" cy="40.9" r=".32"/>
<circle cx="88.9" cy="46.2" r=".32"/>
<circle cx="152.9" cy="40.9" r=".32"/>
<circle cx="144" cy="40.9" r=".32"/>
<circle cx="152.9" cy="51.5" r=".32"/>
<circle cx="144" cy="51.5" r=".32"/>
<circle cx="135.1" cy="40.9" r=".32"/>
<circle cx="126.2" cy="40.9" r=".32"/>
<circle cx="135.1" cy="51.5" r=".32"/>
<circle cx="115.5" cy="46.2" r=".32"/>
<circle cx="7.1" cy="35.5" r=".32"/>
<circle cx="120.9" cy="94.2" r=".32"/>
<circle cx="92.4" cy="94.2" r=".32"/>
<circle cx="39.1" cy="96" r=".32"/>
<circle cx="32" cy="88.9" r=".32"/>
<circle cx="14.2" cy="99.5" r=".32"/>
<circle cx="112" cy="101.3" r=".32"/>
<circle cx="83.5" cy="94.2" r=".32"/>
<circle cx="83.5" cy="101.3" r=".32"/>
<circle cx="120.9" cy="101.3" r=".32"/>
<circle cx="23.1" cy="88.9" r=".32"/>
<circle cx="14.2" cy="88.9" r=".32"/>
<circle cx="243.6" cy="46.2" r=".32"/>
<circle cx="234.7" cy="46.2" r=".32"/>
<circle cx="234.7" cy="53.3" r=".32"/>
<circle cx="272" cy="46.2" r=".32"/>
<circle cx="183.1" cy="40.9" r=".32"/>
<circle cx="165.3" cy="51.5" r=".32"/>
<circle cx="263.1" cy="53.3" r=".32"/>
<circle cx="272" cy="53.3" r=".32"/>
<circle cx="174.2" cy="40.9" r=".32"/>
<circle cx="165.3" cy="40.9" r=".32"/>
<circle cx="190.2" cy="48" r=".32"/>
<circle cx="232.9" cy="96" r=".32"/>
<circle cx="270.2" cy="96" r=".32"/>
<circle cx="241.8" cy="96" r=".32"/>
<circle cx="188.4" cy="97.8" r=".32"/>
<circle cx="181.3" cy="90.7" r=".32"/>
<circle cx="163.6" cy="101.3" r=".32"/>
<circle cx="261.3" cy="103.1" r=".32"/>
<circle cx="232.9" cy="103.1" r=".32"/>
<circle cx="270.2" cy="103.1" r=".32"/>
<circle cx="172.4" cy="90.7" r=".32"/>
<circle cx="163.6" cy="90.7" r=".32"/>
<circle cx="21.3" cy="35.5" r=".32"/>
<circle cx="10.6" cy="35.5" r=".32"/>
<circle cx="103.1" cy="94.2" r=".32"/>
<circle cx="112" cy="94.2" r=".32"/>
<circle cx="254.2" cy="46.2" r=".32"/>
<circle cx="263.1" cy="46.2" r=".32"/>
<circle cx="252.5" cy="96" r=".32"/>
<circle cx="261.3" cy="96" r=".32"/>
<circle cx="128" cy="151.1" r=".32"/>
</g>
<g font-size="2.8">
<text x="190.2" y="32.6">VOUT=0.6x(1+R1/R2)</text>
<text x="39.1" y="80.6">VOUT=0.6x(1+R1/R2)</text>
<text x="188.5" y="82.4">VOUT=0.6x(1+R1/R2)</text>
</g>
<text font-size="2.6" x="282.7" y="205.3">5</text>
<g font-size="2.5">
<text x="193.8" y="194.6">单板名称</text>
<text x="208" y="194.4">MIPI DPHY &amp; DAC3161 Board</text>
<text x="193.8" y="198.2">图纸功能</text>
<text x="193.8" y="201.5">设计人</text>
<text x="220.1" y="201.7">尺寸</text>
<text x="227.9" y="201.8">A3</text>
<text x="234.7" y="201.7">版本</text>
<text x="241.3" y="201.8">V1.00</text>
<text x="259.4" y="201.4">浙江大华技术股份有限公司</text>
<text x="193.8" y="205.1">日期</text>
<text x="208" y="205.1">Friday, January 17, 2020</text>
<text x="250.5" y="205.3">Sheet</text>
<text x="263.1" y="205.4">3</text>
<text x="272" y="205.3">of</text>
</g>
<g font-size="1.8" fill="#000080">
<text x="126.2" y="47.8">22uF/25V</text>
<text x="126.9" y="45.5">C1140</text>
<text x="135.1" y="47.8">22uF/25V</text>
<text x="135.8" y="45.5">C1141</text>
<text x="144" y="47.8">22uF/25V</text>
<text x="144.7" y="45.5">C1142</text>
</g>
<g font-size="1.6">
<text x="5.3" y="31.7">+12V_IN_MIPI</text>
<text x="60.1" y="35.2">3</text>
<text x="72.4" y="35.2">6</text>
<text x="151.3" y="34.9">+5.0V_MIPI</text>
<text x="46.2" y="38.6">EN: 典型值0.8V</text>
<text x="60.1" y="40.5">5</text>
<text x="72.4" y="40.5">2</text>
<text x="162.9" y="36.7">+5.0V_MIPI</text>
<text x="197" y="40.5">3</text>
<text x="209.3" y="40.5">6</text>
<text x="279.3" y="42">+3.3V_MIPI</text>
<text x="26.7" y="43.9">开启点：8.24V</text>
<text x="60.1" y="45.8">1</text>
<text x="72.4" y="45.8">4</text>
<text x="187.6" y="47.5">(1.2/0.4)</text>
<text x="197" y="45.8">5</text>
<text x="209.3" y="45.8">4</text>
<text x="197" y="51.2">2</text>
<text x="209.3" y="51.2">1</text>
<text x="97.8" y="58.1">建议反馈电阻取值1~20kΩ</text>
<text x="234.7" y="63.5">建议反馈电阻取值1~20kΩ</text>
<text x="11.7" y="84.7">+5.0V_MIPI</text>
<text x="45.9" y="88.5">3</text>
<text x="58.1" y="88.5">6</text>
<text x="161.1" y="86.4">+5.0V_MIPI</text>
<text x="36.4" y="95.5">(1.2/0.4)</text>
<text x="45.9" y="93.9">5</text>
<text x="58.1" y="93.9">4</text>
<text x="128.2" y="90">+1.8V_MIPI</text>
<text x="195.3" y="90.3">3</text>
<text x="195.3" y="95.6">5</text>
<text x="207.5" y="95.6">4</text>
<text x="207.5" y="90.3">6</text>
<text x="277.6" y="91.8">+0.8V_MIPI</text>
<text x="45.9" y="99.2">2</text>
<text x="58.1" y="99.2">1</text>
<text x="185.8" y="97.2">(1.2/0.4)</text>
<text x="195.3" y="101">2</text>
<text x="207.5" y="101">1</text>
<text x="83.6" y="111.5">建议反馈电阻取值1~20kΩ</text>
<text x="232.9" y="113.2">建议反馈电阻取值1~20kΩ</text>
<text x="153.1" y="130.9">+12V_IN_MIPI</text>
</g>
<g font-size="1.6" fill="#0080ff">
<text x="23.1" y="33.2">&lt;1&gt; PCB-POWER：0.1uF C2靠近Vin脚，且同层</text>
<text x="90.7" y="33.2">&lt;2&gt; PCB-POWER：优先布局功率回路</text>
<text x="55.1" y="61.7">&lt;3&gt; PCB-POWER：黄色反馈线避开干扰源</text>
</g>
<g font-size="1.6" fill="#000080">
<text x="62.2" y="32.6">U180</text>
<text x="80" y="32.6">C1135</text>
<text x="26.7" y="40.6">R1768</text>
<text x="33.8" y="40.6">30.9K_1%</text>
<text x="80" y="39.8">0.1uF/16V</text>
<text x="101.5" y="40.6">L16</text>
<text x="199.1" y="38.8">U181</text>
<text x="35.6" y="45.9">R1770</text>
<text x="47" y="45.3">C1139</text>
<text x="87.1" y="45.9">R1771</text>
<text x="93.7" y="44.8">3.32K_1%</text>
<text x="97.6" y="42.3">4.7uH/3.9A</text>
<text x="103.1" y="45.9">R1772</text>
<text x="108.3" y="45">2.2K_1%</text>
<text x="152.9" y="47.7">0.1uF/16V</text>
<text x="153.6" y="45.3">C1143</text>
<text x="166.1" y="45.3">C1144</text>
<text x="176" y="45.9">C1145</text>
<text x="176" y="47.7">0.1uF/16V</text>
<text x="184.9" y="44.1">R1769</text>
<text x="184.9" y="45.9">47K</text>
<text x="219.4" y="45.6">L17</text>
<text x="33.8" y="49.4">3.32K_1%</text>
<text x="46.8" y="48.2">1uF/10V</text>
<text x="62.2" y="50.5">DIO6920DTST6</text>
<text x="99.7" y="50.7">C1147</text>
<text x="165.9" y="48.2">10uF/10V</text>
<text x="184" y="53">R1775</text>
<text x="220.5" y="49.4">1uH/3.6A</text>
<text x="236.5" y="49.4">R1774</text>
<text x="236.5" y="51.2">15K_1%</text>
<text x="245.4" y="49.4">C1148</text>
<text x="245.4" y="51.2">470pF</text>
<text x="256" y="49.4">C1149</text>
<text x="256" y="51.2">0.1uF/16V22uF/6.3V</text>
<text x="263.9" y="48.9">C1146</text>
<text x="272.1" y="51.2">22uF/6.3V</text>
<text x="272.8" y="48.9">C1150</text>
<text x="283.8" y="49.4">R1773</text>
<text x="91.7" y="56.6">R1776</text>
<text x="91.7" y="58.7">1K_1%</text>
<text x="184" y="54.8">27K</text>
<text x="199.1" y="54.8">MP1601AGTF</text>
<text x="236.5" y="58.3">R1777</text>
<text x="236.5" y="60.1">3.32K_1%</text>
<text x="48" y="86.8">U182</text>
<text x="197.4" y="88.6">U183</text>
<text x="14.9" y="93.3">C1153</text>
<text x="24.9" y="93.9">C1152</text>
<text x="24.9" y="95.7">0.1uF/16V</text>
<text x="33.8" y="92.1">R1779</text>
<text x="33.8" y="93.9">47K</text>
<text x="68.3" y="93.6">L18</text>
<text x="164.3" y="95.1">C1158</text>
<text x="174.3" y="95.7">C1159</text>
<text x="183.1" y="93.9">R1778</text>
<text x="183.1" y="95.7">47K</text>
<text x="217.6" y="95.3">L19</text>
<text x="14.8" y="96.2">10uF/10V</text>
<text x="32.9" y="101">R1782</text>
<text x="69.3" y="97.5">1uH/3.6A</text>
<text x="85.3" y="97.5">R1780</text>
<text x="85.3" y="99.2">4.02K_1%</text>
<text x="94.2" y="97.5">C1154</text>
<text x="94.2" y="99.2">470pF</text>
<text x="104.9" y="97.5">C1155</text>
<text x="104.9" y="99.2">0.1uF/16V22uF/6.3V</text>
<text x="112.7" y="96.9">C1156</text>
<text x="120.9" y="99.2">22uF/6.3V</text>
<text x="121.6" y="96.9">C1157</text>
<text x="132.6" y="97.5">R1781</text>
<text x="164.1" y="98">10uF/10V</text>
<text x="174.3" y="97.5">0.1uF/16V</text>
<text x="218.7" y="99.2">1uH/3.6A</text>
<text x="234.7" y="99.2">R1783</text>
<text x="234.7" y="101">1.2K_1%</text>
<text x="243.6" y="99.2">C1161</text>
<text x="243.6" y="101">470pF</text>
<text x="254.3" y="99.2">C1162</text>
<text x="254.3" y="101">0.1uF/16V22uF/6.3V</text>
<text x="262.1" y="98.7">C1163</text>
<text x="270.3" y="101">22uF/6.3V</text>
<text x="271" y="98.7">C1164</text>
<text x="282" y="99.2">R1784</text>
<text x="32.9" y="102.8">27K</text>
<text x="48" y="102.8">MP1601AGTF</text>
<text x="85.3" y="106.3">R1786</text>
<text x="182.3" y="102.8">R1785</text>
<text x="182.3" y="104.6">27K</text>
<text x="197.4" y="104.6">MP1601AGTF</text>
<text x="85.3" y="108.1">2K_1%</text>
<text x="234.7" y="108.1">R1787</text>
<text x="234.7" y="109.9">3.6K_1%</text>
<text x="8.7" y="143">ID22 ID19 ID23 ID20 ID21 ID24</text>
<text x="38.6" y="142.1">BM8</text>
<text x="47.5" y="142.1">BM7</text>
<text x="65.8" y="140.1">CODE1</text>
<text x="83.6" y="139.8">H13</text>
<text x="92.5" y="139.8">H14</text>
<text x="101.4" y="139.8">H16</text>
<text x="110.2" y="139.8">H15</text>
<text x="122.7" y="143.7">TP539</text>
<text x="129.8" y="143.7">TP540</text>
<text x="138.7" y="143.7">TP542</text>
<text x="156.5" y="140.1">R1788</text>
<text x="156.5" y="141.9">4.7K</text>
<text x="8.9" y="147.4">MARK</text>
<text x="12.4" y="147.4">MARK</text>
<text x="16" y="147.4">MARK</text>
<text x="19.6" y="147.4">MARK</text>
<text x="23.1" y="147.4">MARK</text>
<text x="26.7" y="147.4">MARK</text>
<text x="39.3" y="145.5">BAD MARK BAD MARK</text>
<text x="64" y="147.2">6mmx6mm</text>
<text x="85.3" y="147.2">HOLE</text>
<text x="94.2" y="147.2">HOLE</text>
<text x="103.1" y="147.2">HOLE</text>
<text x="112" y="147.2">HOLE</text>
<text x="122.7" y="145.5">TP</text>
<text x="129.8" y="145.5">TP</text>
<text x="138.7" y="145.5">TP</text>
<text x="157.5" y="149">LED19</text>
<text x="157.5" y="151.1">LED</text>
</g>
<g font-size="1.6" fill="#004080">
<text x="63.1" y="36.3">IN BOOT</text>
<text x="63.1" y="41.6">EN</text>
<text x="67.6" y="41.6">SW</text>
<text x="200" y="41.6">Vin</text>
<text x="203.8" y="41.6">OUT</text>
<text x="63.1" y="46.9">GND</text>
<text x="68.2" y="46.9">FB</text>
<text x="200" y="46.9">EN</text>
<text x="204.5" y="46.9">SW</text>
<text x="200" y="52.3">GND</text>
<text x="205.1" y="52.3">FB</text>
<text x="48.9" y="89.6">Vin</text>
<text x="52.6" y="89.6">OUT</text>
<text x="48.9" y="95">EN</text>
<text x="53.3" y="95">SW</text>
<text x="198.3" y="91.4">Vin</text>
<text x="202" y="91.4">OUT</text>
<text x="48.9" y="100.3">GND</text>
<text x="54" y="100.3">FB</text>
<text x="198.3" y="96.7">EN</text>
<text x="202.7" y="96.7">SW</text>
<text x="198.3" y="102.1">GND</text>
<text x="203.3" y="102.1">FB</text>
</g>
<g font-size="1.6" fill="#00f">
<text x="172.5" y="36.8">优先布局蓝色功率回路</text>
<text x="167.1" y="51">0.1uF Cin靠近pin脚且同层</text>
<text x="215.1" y="58.1">黄色反馈线避开干扰源</text>
<text x="21.3" y="84.8">优先布局蓝色功率回路</text>
<text x="170.7" y="86.6">优先布局蓝色功率回路</text>
<text x="17.8" y="99">0.1uF Cin靠近pin脚且同层</text>
<text x="167.1" y="100.8">0.1uF Cin靠近pin脚且同层</text>
<text x="64" y="106.1">黄色反馈线避开干扰源</text>
<text x="213.4" y="107.9">黄色反馈线避开干扰源</text>
</g>
<g font-size="1.6" fill="#0f0">
<text x="283.8" y="51.6">330R</text>
<text x="99.6" y="54.8">470pF</text>
<text x="132.6" y="99.6">100R</text>
<text x="282" y="101.3">100R</text>
</g>
<g font-size="1.6" fill="#f00">
<text x="283.8" y="53.3">NC</text>
<text x="96" y="54.8">NC</text>
<text x="132.6" y="101.3">NC</text>
<text x="282" y="103.1">NC</text>
</g>
<g font-size="1.5" fill="#000080">
<text x="8.6" y="53.3" transform="rotate(-90 8.6 53.3)">10uF/25V C1136</text>
<text x="12.2" y="53.3" transform="rotate(-90 12.2 53.3)">10uF/25V C1137</text>
<text x="22.8" y="53" transform="rotate(-90 22.8 53)">0.1uF/25V C1138</text>
<text x="191.7" y="61.5" transform="rotate(-90 191.7 61.5)">2.2uF/6.3VC1151</text>
<text x="190" y="102.6" transform="rotate(-90 190 102.6)">C1165</text>
<text x="40.6" y="109.5" transform="rotate(-90 40.6 109.5)">2.2uF/6.3VC1160</text>
<text x="190" y="111.3" transform="rotate(-90 190 111.3)">2.2uF/6.3V</text>
</g>
<g font-size="1.3">
<text x="30.8" y="1.3">5</text>
<text x="88.8" y="1.3">4</text>
<text x="146.9" y="1.3">3</text>
<text x="205" y="1.3">2</text>
<text x="263.1" y="1.3">1</text>
<text x=".5" y="28.4">D</text>
<text x="292.6" y="28.4">D</text>
<text x=".5" y="79.5">C</text>
<text x="292.6" y="79.5">C</text>
<text x=".5" y="130.6">B</text>
<text x="292.6" y="130.6">B</text>
<text x=".5" y="181.7">A</text>
<text x="292.6" y="181.7">A</text>
<text x="30.8" y="207.4">5</text>
<text x="88.8" y="207.4">4</text>
<text x="146.9" y="207.4">3</text>
<text x="205" y="207.4">2</text>
<text x="263.1" y="207.4">1</text>
</g>
<g font-size="1.2" fill="#00f">
<text x="62.9" y="38.4">4.5V&lt;Vi&lt;24V</text>
<text x="64.9" y="39.2">I&lt;2A</text>
<text x="63.1" y="44.6">En:0.1~0.8V</text>
<text x="63.1" y="42.8">Vfb=0.765V</text>
<text x="199.3" y="43.9">2.3V&lt;Vi&lt;5.5V</text>
<text x="202" y="45.1">I&lt;1A</text>
<text x="48.2" y="91.9">2.3V&lt;Vi&lt;5.5V</text>
<text x="50.8" y="93.1">I&lt;1A</text>
<text x="197.5" y="93.6">2.3V&lt;Vi&lt;5.5V</text>
<text x="200.2" y="94.9">I&lt;1A</text>
</g>
</svg>
